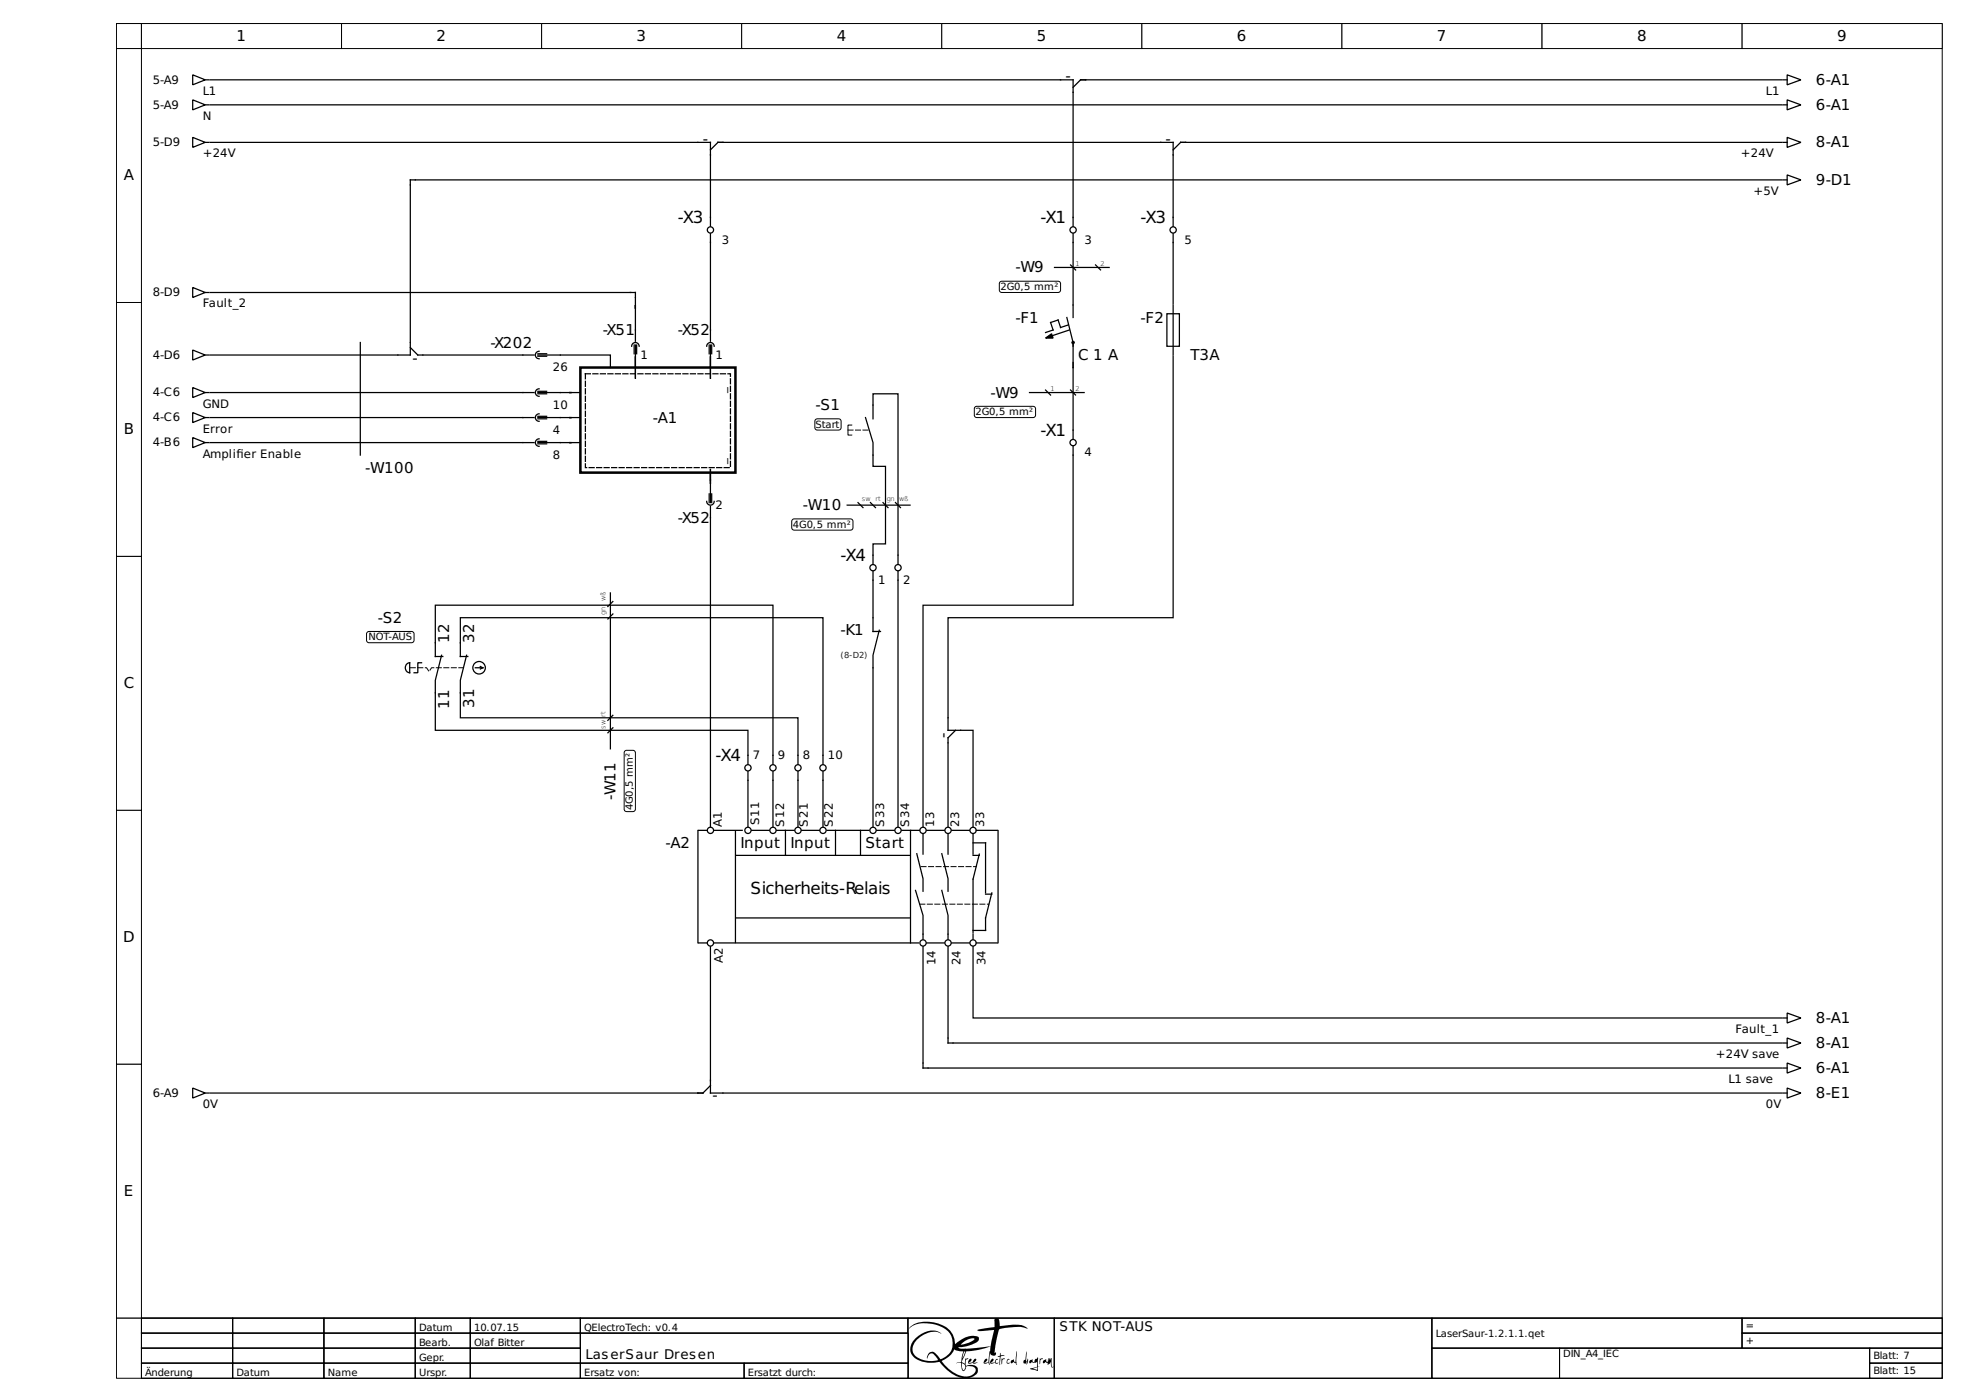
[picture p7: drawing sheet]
<svg xmlns="http://www.w3.org/2000/svg" width="420mm" height="297mm" viewBox="0 0 420 297" stroke-linecap="round" stroke-linejoin="round" font-family="sans-serif">
<path d="M24.9 5h390v276.5h-390z" fill="none" stroke="#000" stroke-width=".21"/>
<g fill="#fff" stroke="#000" stroke-width=".21">
<path d="M24.9 5h5.3v5.4h-5.3z"/>
<path d="M30.2 5h42.8v5.4h-42.8z"/>
<path d="M73 5h42.7v5.4h-42.7z"/>
<path d="M115.7 5h42.7v5.4h-42.7z"/>
<path d="M158.4 5h42.8v5.4h-42.8z"/>
<path d="M201.2 5h42.7v5.4h-42.7z"/>
<path d="M243.9 5h42.7v5.4h-42.7z"/>
<path d="M286.6 5h42.8v5.4h-42.8z"/>
<path d="M329.4 5h42.7v5.4h-42.7z"/>
<path d="M372.1 5h42.8v5.4h-42.8z"/>
<path d="M24.9 10.4h5.3v54.2h-5.3z"/>
<path d="M24.9 64.6h5.3v54.2h-5.3z"/>
<path d="M24.9 118.8h5.3v54.2h-5.3z"/>
<path d="M24.9 173h5.3v54.3h-5.3z"/>
<path d="M24.9 227.3h5.3v54.2h-5.3z"/>
<path d="M24.9 281.5h390v12.8h-390z"/>
<path d="M30.2 281.5h19.5v3.2h-19.5z"/>
</g>
<path d="M30.2 281.5h19.5v3.2h-19.5z" fill="none" stroke="#000" stroke-width=".21"/>
<path d="M49.7 281.5h19.5v3.2h-19.5z" fill="#fff" stroke="#000" stroke-width=".21"/>
<path d="M49.7 281.5h19.5v3.2h-19.5z" fill="none" stroke="#000" stroke-width=".21"/>
<path d="M69.2 281.5h19.5v3.2h-19.5z" fill="#fff" stroke="#000" stroke-width=".21"/>
<path d="M69.2 281.5h19.5v3.2h-19.5z" fill="none" stroke="#000" stroke-width=".21"/>
<path d="M88.7 281.5h11.8v3.2h-11.8z" fill="#fff" stroke="#000" stroke-width=".21"/>
<path d="M88.7 281.5h11.8v3.2h-11.8z" fill="none" stroke="#000" stroke-width=".21"/>
<path d="M100.5 281.5h23.5v3.2h-23.5z" fill="#fff" stroke="#000" stroke-width=".21"/>
<path d="M100.5 281.5h23.5v3.2h-23.5z" fill="none" stroke="#000" stroke-width=".21"/>
<path d="M124 281.5h70v3.2h-70z" fill="#fff" stroke="#000" stroke-width=".21"/>
<path d="M124 281.5h70v3.2h-70z" fill="none" stroke="#000" stroke-width=".21"/>
<path d="M194 281.5h31.2v12.8h-31.2z" fill="#fff" stroke="#000" stroke-width=".21"/>
<g fill="#000">
<path d="M207 290.3l.4-.2a.61 .61 0 0 1-.5 .9 .87 .87 0 0 0 1.2-.7l.4-.1a.76 .76 0 0 1-.6 .8l.9-.1-.7 .3-.4-.2-.8 .2-.1-.3zM211.8 290.3l.4-.1a.73 .73 0 0 1-.6 .8l.9-.1 .1-.4a.38 .38 0 0 1 .5-.3v.2h-.2l-.2 .2v.4h.6a.57 .57 0 0 1-.9 0l-.1 .1a.53 .53 0 0 1-.8-.1zM213.6 288.9l.2 .5 .5-.1 .3 .3h-.7a1.89 1.89 0 0 0-.3 1.7l-.1 .2 .1-1.8h-.5l.5-.2zM214 290l.1 .2 .3-.1 .2 .1a.69 .69 0 0 0-.5 1l-.1 .1zM215.2 290.3l.2-.1 .2 .1a.42 .42 0 0 0-.4 .3 .42 .42 0 0 0 .1 .4l.5-.1a.44 .44 0 0 1-.6 .3 .44 .44 0 0 1-.1-.7zM217.2 288.6l-.1 1.9 .1 .9-.7-.6-.4 .3-.2-.2v-.3l.6-.4 .1 .4 .3 .3zM219.3 288.6l-.1 2.1 .4-.6v.9l-.1 .2-.1-.6-.1 .8-.4-.3a.41 .41 0 0 1-.3-.4 .41 .41 0 0 1 .4-.4zM222.2 290v.2l.3-.1 .3 .1-.5 .2-.2 .9zM223 290.4l.4-.2 .1 .5 .3 .2 .1-.8 .1 .7 .2-.8 .1 .5 .3-.5 .1 1.7 .1 .2 .3-.1-.5 .2-.2-1.2-.2 .4-.1-.1-.2 .3-.1-.3-.5-.3-.5 .3v-.5z"/>
<path d="M207 290.3l-.2 .8 .3 .1 .6-.2a.83 .83 0 0 0 1.2-.1l-.8 .1-.1-.1a.53 .53 0 0 0 .4-.8l-.3 .2a.88 .88 0 0 1-1.2 .7l.6-.6-.1-.3zM207 290.3l.2-.1h.3l-.1 .4-.5 .3 .2 .1 .6-.1 .5-.7h.3a.62 .62 0 0 1-.5 .7l.1 .1 .7-.1-.7 .3-.3-.2-.9 .2-.1-.3z"/>
<path d="M211.8 290.3l-.3 .7a.87 .87 0 0 0 1 0l.4 .2 .4-.2h-.6v-.4l.2-.2h.3l-.1-.2a.46 .46 0 0 0-.6 .5v.2l-.9 .1a.66 .66 0 0 0 .5-.9zM211.9 290.2h.3a.76 .76 0 0 1-.6 .8h.2a.65 .65 0 0 0 .9-.6l.3-.2 .2 .1-.3 .1-.2 .6h.6a.49 .49 0 0 1-.8 0l-.2 .1a.53 .53 0 0 1-.8-.1z"/>
<path d="M194.5 283.3l-.5 .7 .8-.8 1.4-.5 1.4-.1 1.4 .1a6.3 6.3 0 0 1 3.7 1.8l.3 .4a3.5 3.5 0 0 1-1.2 4.9l-.9 .5-1.1-1.3a1.08 1.08 0 0 0-1.3-.1 1.08 1.08 0 0 0-.4 1.2 .92 .92 0 0 1 .7-1 .92 .92 0 0 1 1.1 .6l.5 .7a5.1 5.1 0 0 1-5.2-1.2l-.3-.9 .2-1a4.1 4.1 0 0 1 1.9-2.1l1.1-.5 1-.3h.9l1.1 .4-1.2-.6a4.9 4.9 0 0 0-4 1.3 2.72 2.72 0 0 0-.2 4.7 6 6 0 0 0 3.1 .8l1.9-.2 1.6 1.8a5 5 0 0 0 5.2 1.5l.8-.4 .5-.5a1.19 1.19 0 0 0-.1-1.3 1.19 1.19 0 0 0-1.3-.4l-1 .2-.1-1.1 .2-.3 .3-.1-.1-.2-.4 .2-.1-.1-.1 1.1-.6-.3 .9-2.3 2.8-.4 2.4-.7-.5 3.4-.8 .1 .5-.4 .1-.3-.1-.2-.5 .3-.2 .5v.2l.4 .1 .6-.2 .3 .4h.1l-.2-.7 .2-1.8 .2 .4 .6 .2a.4 .4 0 0 0 .5-.4l-.1-.3-.2 .1v-.7l.9-4.3 1.3-.3 2.9-.3 1.9 .4a1.04 1.04 0 0 0-1-.6l-2.2-.2-2.7 .3-.3-1.6a.53 .53 0 0 0-.7 0 .53 .53 0 0 0-.2 .6v1.2l-3.7 .6 .7 .3 2.9-.3-.7 3.5-5.6 .5a1.33 1.33 0 0 1-1.3-.3l1.4-.1 2.1-.7 .8-.6 .1-.7-.8-.3-1.7 .1-1.5 .8-1.1 .9-.2-1.2a5.5 5.5 0 0 0-5.3-3.6h-1.3l-1.3 .2zM194.5 283.3a6.6 6.6 0 0 1 6.2-.5l1.1 .5a4.5 4.5 0 0 1 2.2 3.8l.2-.2a4.8 4.8 0 0 1 4.7-1.4l.2 .1a1.01 1.01 0 0 1-.9 1.2 7.9 7.9 0 0 1-3.2 .9h-.3l.5 .3h1.4l5-.5 .7-3.5-2.9 .3-.7-.3 3.8-.6-.1-1.6 .2-.3h.5l.3 .2 .2 1.5 2.7-.3a4 4 0 0 1 3.1 .7l.1 .1-1.4-.3h-.8l-3.7 .4a4.9 4.9 0 0 0-.8 2.6l-.3 2.3v.3l.2-.2v.3l-.2 .4a.66 .66 0 0 1-1-.6l-.1 .5a2.81 2.81 0 0 0 .1 2h-.2l-.2-.4-.6 .2-.4-.1v-.2l.2-.5 .5-.3 .1 .2-.1 .3-.5 .4 .8-.1 .5-3.4-2.4 .7-2.8 .4-.9 2.2 .6 .4 .1-1.1 .1 .1 .5-.1v.1l-.5 .3-.1 .8 .2 .4a2.39 2.39 0 0 1 1.9-.1l.5 .5 .1 .5-.1 .6-.5 .5-1.3 .5h-1.9a10.2 10.2 0 0 1-4.4-3.4l-.4 .1a6.8 6.8 0 0 1-3.9-.3l-1-.6-.5-.6-.4-.6-.1-.8a5 5 0 0 1 4-3.8h1.5l1.2 .6a3.3 3.3 0 0 0-3.8 .2 3.6 3.6 0 0 0-2.3 3.8 3.3 3.3 0 0 0 2.3 1.7l1.7 .2 1.4-.3-.8-1-.5-.4-.7 .3-.3 .8-.1-.1a1.2 1.2 0 0 1 1.3-1.3l.8 .6 .8 .9h.2l1-.6 .8-.7 .5-.9 .1-.9a4 4 0 0 0-3.4-4.2l-1.1-.2a5.2 5.2 0 0 0-5 1.2zM205.3 287.1l1.4-1.1 1-.2 .5 .1a4.8 4.8 0 0 1-2.9 1.2zM205.3 287.1h.4l1.3-.4 1.2-.8-.5-.1-1 .2zM201.1 290.6a5.3 5.3 0 0 0 2.7-2.3v-.1a2.42 2.42 0 0 0 1.8 .4h.2l-.5 2.3h-.8l-.3 .3 .6-.2h.5a1.65 1.65 0 0 0 .5 1.8l.3-.3 .2-.4a.98 .98 0 0 1 1.4-.3 .9 .9 0 0 1 .7 .8 .9 .9 0 0 1-.6 .9l-.4 .3a5.4 5.4 0 0 1-5.5-2.2zM201.1 290.6a8.4 8.4 0 0 0 3.8 3.1 2.57 2.57 0 0 0 3.5-1 1.39 1.39 0 0 0-1.9-.9l-.4 .7-.4 .3-.3-.5-.1-1.3h-.5l-.6 .2a1.05 1.05 0 0 1 1.1-.3l.5-2.3-1.2-.1-.8-.3a4 4 0 0 1-2.4 2.3zM206 288.6h.2l-.1 .2-.5 1.3zM206 288.6l-.4 1.5 .5-1.3 .1-.2zM205.5 291.1l.6 .4 .1 .5a.39 .39 0 0 1-.1 .4 .39 .39 0 0 1-.5 .1zM205.5 291.1a1.36 1.36 0 0 0 .4 1.5l.3-.7a.84 .84 0 0 0-.7-.8z"/>
<path d="M194.5 283.3l-.5 .6 .1-.1a5.9 5.9 0 0 1 5.6-1 4.2 4.2 0 0 1 3.8 4.3 3.4 3.4 0 0 1-2.7 3.1l-1-1.2a1.06 1.06 0 0 0-1.3-.1 1.06 1.06 0 0 0-.4 1.2 .92 .92 0 0 1 .7-1 .92 .92 0 0 1 1.1 .6 .69 .69 0 0 1 .4 .8 5.3 5.3 0 0 1-5.1-1.3 2.77 2.77 0 0 1 1.2-3.6 4 4 0 0 1 4.7-.8 3.4 3.4 0 0 0-4.4 .1 3.5 3.5 0 0 0-2 4.2 5 5 0 0 0 4.9 1.9l1.1-.2a7.9 7.9 0 0 0 5.7 3.5 2.66 2.66 0 0 0 2.5-1.4 1.2 1.2 0 0 0-1.5-1.4l-1 .2-.1-.2v-1l.5-.3v-.1h-.6l-.1 1.1-.6-.3 .9-2.3 2.8-.4 2.4-.7-.1 1a1.4 1.4 0 0 0-.3 1.3l-.1 1.1-.8 .1 .5-.4 .1-.3-.2-.2-.4 .3-.2 .7 .4 .1 .6-.2 .2 .4h.2a3.5 3.5 0 0 1 0-2.5 .65 .65 0 0 0 .5 .6 .65 .65 0 0 0 .8-.4v-.3l-.3 .2v-.2v-.9l.9-4a10.9 10.9 0 0 1 6.1-.2 3.7 3.7 0 0 0-3.2-.8l-2.7 .3-.2-1.3a.52 .52 0 0 0-.6-.4 .52 .52 0 0 0-.4 .7v1.2l-3.7 .6 .7 .3 2.9-.3-.7 3.5a24.3 24.3 0 0 1-6.6 .5l-.3-.3h.3a7.1 7.1 0 0 0 4-1.4l.1-.5-.2-.3a5 5 0 0 0-4.9 1.6 4.6 4.6 0 0 0-3.8-4.5 6.4 6.4 0 0 0-5.7 .7zM205.4 287a2.7 2.7 0 0 1 2.8-1.1 4.8 4.8 0 0 1-3 1.2zM201.1 290.6a4.9 4.9 0 0 0 2.7-2.4l.8 .3 1.2 .1-.5 2.3h-.8l-.3 .3 .6-.2h.5a1.66 1.66 0 0 0 .5 1.8l.3-.3 .3-.7a1.77 1.77 0 0 1 2 .6 1.9 1.9 0 0 1-2.4 1.5 7.7 7.7 0 0 1-4.9-3.3zM205.9 288.7l.3-.1-.6 1.5zM205.5 291.1a.77 .77 0 0 1 .7 .7 .77 .77 0 0 1-.5 .8l-.2-.6z"/>
<path d="M213.6 288.9v.6l-.5 .2h.5l-.1 1.5 .1 .3 .2-1.8 .8-.1-.3-.3-.6 .1zM213.6 288.9l.1 .5 .6-.1 .3 .3a.59 .59 0 0 0-.9 .3l-.1 1.6v-1.8h-.5l.5-.2z"/>
<path d="M214 290v1.3l.1-.9 .5-.3h-.2l-.3 .1zM214 290l.1 .2 .3-.1h.2a.72 .72 0 0 0-.5 1l-.1 .2z"/>
<path d="M215.1 290.3l-.1 .7 .5 .2 .3-.3-.5 .1-.2-.1 .2-.5h.3v-.2zM215.2 290.3l.4-.1v.2h-.3l-.2 .5 .2 .1 .5-.1-.3 .3-.5-.2z"/>
<path d="M217.2 288.6l-.3 2.3a.44 .44 0 0 1-.4-.7l-.1 .2a.36 .36 0 0 0-.5 .3 .36 .36 0 0 0 .3 .4l.3-.3 .4 .3 .2 .3h.2l-.2-.4 .1-.1-.1-.2zM217.2 288.6l-.1 2.1 .1 .2-.1 .1 .2 .4-.8-.6-.3 .3a.38 .38 0 0 1-.3-.5 .38 .38 0 0 1 .5-.2l.1-.2 .1 .6 .3 .1z"/>
<path d="M219.3 288.6l-.2 1.2a.55 .55 0 0 1-.5 .8v.5h.4l.3 .3 .1-.8 .1 .6 .1-1.1-.4 .6zM219.3 288.6l-.1 2.1 .4-.6v.8l-.1 .3-.1-.6-.1 .8-.2-.2a.45 .45 0 0 1-.5-.5 .45 .45 0 0 1 .4-.4z"/>
<path d="M220 290.5l-.2 .4 .2 .2 .4-.3 .4 .2 .7-.2v1.1l-1.4 .3v.1l1.6 .5v-.9l.5-.2-.5 .1v-1.9h-.1l-.1 .3h-.4l-.1 .7-.4-.1-.1-.6zM220 290.5l.5-.3 .1 .6 .3 .1a.63 .63 0 0 1 .6-.7l.2-.3v1.9l.5-.1-.5 .2v.9l-1.7-.5 1.5-.4v-1.1l-.7 .2-.4-.2-.4 .3-.2-.2zM220.6 292.3l.9-.3v.5zM220.6 292.3l.9 .2v-.5z"/>
<path d="M220.1 290.4l-.2 .2v.5l.5-.3 .4 .2 .7-.2v1.1l-1.5 .4 1.7 .5v-.9l.4-.2-.4 .1v-1.9l-.2 .3a.64 .64 0 0 0-.6 .7l-.3-.1-.1-.6zM220.6 292.3l.9-.3v.5z"/>
<path d="M222.2 290l-.1 1.3 .2-.9 .5-.2-.3-.1-.3 .1zM222.2 290v.2l.3-.1 .3 .1-.5 .2-.2 .9z"/>
<path d="M223 290.4l-.2 .5 .1 .2 .5-.3 .4 .3v.4l.3-.4 .1 .1 .2-.4 .2 1.2 .5-.2-.3 .1-.1-.2-.1-1.7-.3 .5-.1-.5-.2 .8-.1-.8-.1 .9a.49 .49 0 0 1-.4-.7zM223 290.4l.4-.2 .1 .6 .3 .1 .1-.9 .1 .8 .2-.8 .1 .5 .3-.5 .1 1.7 .1 .2 .3-.1-.5 .2-.2-1.2-.2 .4-.1-.1-.3 .4v-.4l-.4-.3-.5 .3-.1-.2z"/>
</g>
<path d="M194 281.5h31.2v12.8h-31.2z" fill="none" stroke="#000" stroke-width=".21"/>
<path d="M225.2 281.5h80.7v12.8h-80.7z" fill="#fff" stroke="#000" stroke-width=".21"/>
<path d="M225.2 281.5h80.7v12.8h-80.7z" fill="none" stroke="#000" stroke-width=".21"/>
<path d="M305.9 281.5h66.2v6.4h-66.2z" fill="#fff" stroke="#000" stroke-width=".21"/>
<path d="M305.9 281.5h66.2v6.4h-66.2z" fill="none" stroke="#000" stroke-width=".21"/>
<path d="M372.1 281.5h42.8v3.2h-42.8z" fill="#fff" stroke="#000" stroke-width=".21"/>
<path d="M372.1 281.5h42.8v3.2h-42.8z" fill="none" stroke="#000" stroke-width=".21"/>
<path d="M30.2 284.7h19.5v3.2h-19.5z" fill="#fff" stroke="#000" stroke-width=".21"/>
<path d="M30.2 284.7h19.5v3.2h-19.5z" fill="none" stroke="#000" stroke-width=".21"/>
<path d="M49.7 284.7h19.5v3.2h-19.5z" fill="#fff" stroke="#000" stroke-width=".21"/>
<path d="M49.7 284.7h19.5v3.2h-19.5z" fill="none" stroke="#000" stroke-width=".21"/>
<path d="M69.2 284.7h19.5v3.2h-19.5z" fill="#fff" stroke="#000" stroke-width=".21"/>
<path d="M69.2 284.7h19.5v3.2h-19.5z" fill="none" stroke="#000" stroke-width=".21"/>
<path d="M88.7 284.7h11.8v3.2h-11.8z" fill="#fff" stroke="#000" stroke-width=".21"/>
<path d="M88.7 284.7h11.8v3.2h-11.8z" fill="none" stroke="#000" stroke-width=".21"/>
<path d="M100.5 284.7h23.5v3.2h-23.5z" fill="#fff" stroke="#000" stroke-width=".21"/>
<path d="M100.5 284.7h23.5v3.2h-23.5z" fill="none" stroke="#000" stroke-width=".21"/>
<path d="M124 284.7h70v6.4h-70z" fill="#fff" stroke="#000" stroke-width=".21"/>
<path d="M124 284.7h70v6.4h-70z" fill="none" stroke="#000" stroke-width=".21"/>
<path d="M372.1 284.7h42.8v3.2h-42.8z" fill="#fff" stroke="#000" stroke-width=".21"/>
<path d="M372.1 284.7h42.8v3.2h-42.8z" fill="none" stroke="#000" stroke-width=".21"/>
<path d="M30.2 287.9h19.5v3.2h-19.5z" fill="#fff" stroke="#000" stroke-width=".21"/>
<path d="M30.2 287.9h19.5v3.2h-19.5z" fill="none" stroke="#000" stroke-width=".21"/>
<path d="M49.7 287.9h19.5v3.2h-19.5z" fill="#fff" stroke="#000" stroke-width=".21"/>
<path d="M49.7 287.9h19.5v3.2h-19.5z" fill="none" stroke="#000" stroke-width=".21"/>
<path d="M69.2 287.9h19.5v3.2h-19.5z" fill="#fff" stroke="#000" stroke-width=".21"/>
<path d="M69.2 287.9h19.5v3.2h-19.5z" fill="none" stroke="#000" stroke-width=".21"/>
<path d="M88.7 287.9h11.8v3.2h-11.8z" fill="#fff" stroke="#000" stroke-width=".21"/>
<path d="M88.7 287.9h11.8v3.2h-11.8z" fill="none" stroke="#000" stroke-width=".21"/>
<path d="M100.5 287.9h23.5v3.2h-23.5z" fill="#fff" stroke="#000" stroke-width=".21"/>
<path d="M100.5 287.9h23.5v3.2h-23.5z" fill="none" stroke="#000" stroke-width=".21"/>
<path d="M305.9 287.9h27.2v6.4h-27.2z" fill="#fff" stroke="#000" stroke-width=".21"/>
<path d="M305.9 287.9h27.2v6.4h-27.2z" fill="none" stroke="#000" stroke-width=".21"/>
<path d="M333.1 287.9h66.3v6.4h-66.3z" fill="#fff" stroke="#000" stroke-width=".21"/>
<path d="M333.1 287.9h66.3v6.4h-66.3z" fill="none" stroke="#000" stroke-width=".21"/>
<path d="M399.4 287.9h15.5v3.2h-15.5z" fill="#fff" stroke="#000" stroke-width=".21"/>
<path d="M399.4 287.9h15.5v3.2h-15.5z" fill="none" stroke="#000" stroke-width=".21"/>
<path d="M30.2 291.1h19.5v3.2h-19.5z" fill="#fff" stroke="#000" stroke-width=".21"/>
<path d="M30.2 291.1h19.5v3.2h-19.5z" fill="none" stroke="#000" stroke-width=".21"/>
<path d="M49.7 291.1h19.5v3.2h-19.5z" fill="#fff" stroke="#000" stroke-width=".21"/>
<path d="M49.7 291.1h19.5v3.2h-19.5z" fill="none" stroke="#000" stroke-width=".21"/>
<path d="M69.2 291.1h19.5v3.2h-19.5z" fill="#fff" stroke="#000" stroke-width=".21"/>
<path d="M69.2 291.1h19.5v3.2h-19.5z" fill="none" stroke="#000" stroke-width=".21"/>
<path d="M88.7 291.1h11.8v3.2h-11.8z" fill="#fff" stroke="#000" stroke-width=".21"/>
<path d="M88.7 291.1h11.8v3.2h-11.8z" fill="none" stroke="#000" stroke-width=".21"/>
<path d="M100.5 291.1h23.5v3.2h-23.5z" fill="#fff" stroke="#000" stroke-width=".21"/>
<path d="M100.5 291.1h23.5v3.2h-23.5z" fill="none" stroke="#000" stroke-width=".21"/>
<path d="M124 291.1h35v3.2h-35z" fill="#fff" stroke="#000" stroke-width=".21"/>
<path d="M124 291.1h35v3.2h-35z" fill="none" stroke="#000" stroke-width=".21"/>
<path d="M159 291.1h35v3.2h-35z" fill="#fff" stroke="#000" stroke-width=".21"/>
<path d="M159 291.1h35v3.2h-35z" fill="none" stroke="#000" stroke-width=".21"/>
<path d="M399.4 291.1h15.5v3.2h-15.5z" fill="#fff" stroke="#000" stroke-width=".21"/>
<path d="M213.5 60.3l.5-.2h12l.5 .2v1.6v.3l-.5 .3h-12l-.5-.3v-.3zM174.3 89.5h5.1l.3 .5-.1 1.6-.5 .2h-4.8l-.2-.5v-1.3zM181.9 90.8h-.8v2.1h.8M208.2 87l.4-.2h12.1l.4 .2 .1 1.6-.1 .3-.4 .3h-12.1l-.4-.3-.1-.3zM169.2 111.1l.4-.3h12.1l.4 .3 .1 1.6-.1 .2-.4 .3h-12.1l-.2-.1-.3-.4zM78.6 134.9l9.3-.1 .5 .3v1.6v.3l-.5 .3h-9.1l-.2-.1-.3-.5v-1.3zM133.6 160.3l1.6-.1 .3 .1 .2 .5v12v.2l-.5 .3-1.6-.1-.3-.4v-12zM399.4 291.1h15.5v3.2h-15.5z" fill="none" stroke="#000" stroke-width=".21"/>
<g fill="none" stroke="#000" stroke-width=".27">
<path d="M41.2 16l2.6 1-2.6 1.1zM43.8 17h.8M44.9 17h184.3v31.3M380.7 17h-149.9l-1.6 1.7M380.9 17h.8M381.7 16l3 1-3 1.1zM41.2 29.3l2.6 1.1-2.6 1.1zM41.2 21.3l2.6 1.1-2.6 1.1zM43.8 22.4h.8M43.8 30.4h.8M44.9 22.4h335.8M44.9 30.4h106.9v17.9"/>
<path d="M151.8 32l1.6-1.6h97.2v17.9M380.7 38.4h-293.1v37.4h-42.7M380.7 30.4h-128.5l-1.6 1.6M380.9 38.4h.8M380.9 22.4h.8M380.9 30.4h.8M381.7 37.3l3 1.1-3 1.1zM381.7 21.3l3 1.1-3 1.1zM381.7 29.3l3 1.1-3 1.1zM151.8 49.9v23M225.2 57.1h11.7M228.7 56.6l1.1 1"/>
<path d="M229.2 49.9v17.9M234 56.6l1.1 1M250.6 49.9v15M41.2 74.7l2.6 1.1-2.6 1.1zM41.2 61.4l2.6 1.1-2.6 1zM43.8 75.8h.8M43.8 62.5h.8M44.9 62.5h90.8v10.4M77 73.1v24.1M87.6 74.2l1.6 1.6h24.9M114.9 75.8h15.5v2.7M114.9 76.1h1.9"/>
<path d="M114.9 75.5h1.9M115.2 75a.8 .8 0 0 0-.8 .8 .8 .8 0 0 0 .8 .8M134.9 73.9a.8 .8 0 0 1 .8-.8 .8 .8 0 0 1 .8 .8M135.5 73.7v1.8M135.7 73.7v4.8M135.7 76.1v4.8zM136 73.7v1.8M151 73.9a.8 .8 0 0 1 .8-.8 .8 .8 0 0 1 .8 .8M151.5 73.7v1.8M151.8 73.7v4.8M151.8 76.1v4.8zM152 73.7v1.8"/>
<path d="M227.9 67.8l1.3 5.3v.8M228.1 69.4l-1.6 .5-.5-1.6-1.6 .6 .5 1.6-1.6 .5M228.4 70.5l-4.8 1.6M229.2 73.1v20.6M249.3 67h2.6v6.9h-2.6zM250.6 65.1v10.7M250.6 76.1v55.8h-48.1v24h5.3v20.6M41.2 88.1l2.6 1.1-2.6 1zM41.2 93.4l2.6 1.1-2.6 1.1zM41.2 82.8l2.6 1-2.6 1.1zM43.8 89.2h.8M43.8 94.5h.8"/>
<path d="M43.8 83.8h.8M114.1 89.2h-69.2M114.1 94.5h-69.2M114.1 83.8h-69.2M114.9 89.2h9.1M114.9 94.5h9.1M114.9 83.8h9.1M114.9 89.4h1.9M114.9 88.9h1.9M114.9 94.8h1.9M114.9 94.2h1.9M114.9 84.1h1.9"/>
<path d="M114.9 83.6h1.9M115.2 88.4a.8 .8 0 0 0-.8 .8 .8 .8 0 0 0 .8 .8M115.2 93.7a.8 .8 0 0 0-.8 .8 .8 .8 0 0 0 .8 .8M115.2 83a.8 .8 0 0 0-.8 .8 .8 .8 0 0 0 .8 .8M184.9 89.2l1.6 5.3v5.1h2.6v16.5h-2.6v4.3M186.5 89.4v-5.3h5.3v36.3M219.9 83.8h11.7M223.3 83.3l1.1 1.1M228.7 83.3l1 1M229.2 95.3v33.9h-32v47.3M151 107.1a.8 .8 0 0 0 .8 .8 .8 .8 0 0 0 .8-.8M151.5 105.5v1.8"/>
<path d="M151.8 108.1v68.4M151.8 100.9v2.4v-3.2v7.2M152 105.5v1.8M181 107.9h13.4M183.3 107.3l1 1.1M185.9 107.3l1.1 1.1M188.6 107.3l1.1 1.1M191.3 107.3l1 1.1M94.3 139.9l-1.3 5.4v10.6h66.8v7.3M99.7 139.9l-1.4 5.4v8h72.2v9.9M130.4 126.6v33.3M130.9 128.4l-1.1 1.1"/>
<path d="M130.9 131.1l-1.1 1.1M186.5 122v12.8h1.6M187.8 134.6l-1.3 5.3v36.6M191.8 122v54.5M86.8 141.8l.7-.3v2.2a1.09 1.09 0 0 1-.7-1.9zM90 141.5h-.8v2.2h-.8M94.6 140.2h-1.6v-11h72.1v34M99.9 140.2h-1.6v-8.3h77.5v31.3M101.5 142.6h1.6M102.6 142.3l.5 .3M103.1 142.6l-.5 .3M130.9 152.8l-1.1 1"/>
<path d="M130.9 155.4l-1.1 1.1M204.1 155.9l-1.6 1.7v18.9M149.1 177.3v24M149.2 177.3h1.9M152.4 177.3h6.1M157.1 177.4v23.9M159.8 164.8v11.7M160.6 177.3h3.7M165.1 164.8v11.7M165.9 177.3h3.7M167.8 177.3v5.4M170.5 164.8v11.7"/>
<path d="M171.3 177.3h3.7M175.8 164.8v11.7M176.7 177.3h8.9M178.5 177.3v5.4M183.8 177.3v5.4M187.3 177.3h3.7M192.6 177.3h3.8M194.5 177.3v24.1M197.2 178.1v4.3M198 177.3h3.7M202.5 178.1v4.3M203.3 177.3h3.7"/>
<path d="M207.8 178.1v4.3M207.8 180h2.7v10.7M208.5 177.3h4.5M213.2 177.3v24M157.2 182.7h37.2M157.2 196h37.2M195.6 190.1l1.6 5.4v5.1M195.8 182.3l1.4 5.3v2.7M201.2 190.1l1.3 5.4v5.1M201.2 182.3l1.3 5.3v2.7M207.8 199.5v1.1M207.8 182.7h1.4"/>
<path d="M209.2 182.4l-1.4 5.4v11.4M210.5 190.9h1.4M211.9 190.7l-1.4 5.3v2.7h-2.7M149.2 201.4h1.9M151.8 202.2v31.2h228.9M152.5 201.4h43.7M197.2 202.2v25.9h183.5M198 201.4h3.7M202.5 202.2v20.5h178.2M203.3 201.4h3.7M207.8 202.2v15.2h172.9M208.5 201.4h4.5"/>
<path d="M380.9 217.4h.8M381.7 216.3l3 1.1-3 1.1zM41.2 232.3l2.6 1.1-2.6 1.1zM43.8 233.4h.8M151.8 231.8l-1.7 1.6h-105.2M380.9 233.4h.8M380.9 222.7h.8M380.9 228.1h.8M381.7 232.3l3 1.1-3 1.1zM381.7 221.7l3 1-3 1.1zM381.7 227l3 1.1-3 1z"/>
<circle cx="151.8" cy="49.1" r=".67"/>
<circle cx="229.2" cy="49.1" r=".67"/>
<circle cx="250.6" cy="49.1" r=".67"/>
<circle cx="229.2" cy="94.5" r=".67"/>
<circle cx="186.5" cy="121.2" r=".67"/>
<circle cx="191.8" cy="121.2" r=".67"/>
<circle cx="102.3" cy="142.6" r="1.34"/>
<circle cx="151.8" cy="177.3" r=".67"/>
<circle cx="159.8" cy="177.3" r=".67"/>
<circle cx="159.8" cy="164" r=".67"/>
<circle cx="165.1" cy="177.3" r=".67"/>
<circle cx="165.1" cy="164" r=".67"/>
<circle cx="170.5" cy="177.3" r=".67"/>
<circle cx="170.5" cy="164" r=".67"/>
<circle cx="175.8" cy="177.3" r=".67"/>
<circle cx="175.8" cy="164" r=".67"/>
<circle cx="186.5" cy="177.3" r=".67"/>
<circle cx="191.8" cy="177.3" r=".67"/>
<circle cx="197.2" cy="177.3" r=".67"/>
<circle cx="202.5" cy="177.3" r=".67"/>
<circle cx="207.8" cy="177.3" r=".67"/>
<circle cx="151.8" cy="201.4" r=".67"/>
<circle cx="197.2" cy="201.4" r=".67"/>
<circle cx="202.5" cy="201.4" r=".67"/>
<circle cx="207.8" cy="201.4" r=".67"/>
</g>
<path d="M181.1 91.8h4.6M87.6 142.6h3.5l.6 .8 .5-.8h6.7M196.5 193.1h14.7M196.7 185.1h11.8" fill="none" stroke="#000" stroke-width=".21" stroke-dasharray="1.1 .5"/>
<path d="M124 78.5h33.1v22.4h-33.1z" fill="none" stroke="#000" stroke-width=".53"/>
<path d="M125 79.8h31v20.1h-31z" fill="none" stroke="#000" stroke-width=".27" stroke-dasharray="1.1 .5"/>
<path d="M223.3 72.2l1.3-.9 .3 .9z" fill="#000" stroke="#000" stroke-width=".27"/>
<circle cx="229.2" cy="73.1" r=".27" fill="#000" stroke="#000" stroke-width=".21"/>
<g font-size="3.6">
<text x="144.8" y="47.6">-X3</text>
<text x="222.3" y="47.6">-X1</text>
<text x="243.6" y="47.6">-X3</text>
<text x="222.3" y="93">-X1</text>
<text x="179.5" y="119.8">-X4</text>
<text x="152.8" y="162.5">-X4</text>
<text x="160.3" y="190.8">Sicherheits-Relais</text>
</g>
<g font-size="3.2">
<text x="50.5" y="8.8">1</text>
<text x="93.3" y="8.8">2</text>
<text x="136" y="8.8">3</text>
<text x="178.7" y="8.8">4</text>
<text x="221.5" y="8.8">5</text>
<text x="264.2" y="8.8">6</text>
<text x="306.9" y="8.8">7</text>
<text x="349.7" y="8.8">8</text>
<text x="392.4" y="8.8">9</text>
<text x="227.6" y="17.3">-</text>
<text x="387.9" y="18.1">6-A1</text>
<text x="387.9" y="23.5">6-A1</text>
<text x="150.1" y="30.7">-</text>
<text x="249" y="30.7">-</text>
<text x="387.9" y="31.5">8-A1</text>
<text x="26.5" y="38.4">A</text>
<text x="387.9" y="39.5">9-D1</text>
<text x="216.9" y="58.2">-W9</text>
<text x="128.8" y="71.5">-X51</text>
<text x="144.8" y="71.5">-X52</text>
<text x="216.9" y="68.9">-F1</text>
<text x="243.6" y="68.9">-F2</text>
<text x="89.2" y="75.8" transform="rotate(-180 89.2 75.8)">-</text>
<text x="104.7" y="74.2">-X202</text>
<text x="230.3" y="76.9">C 1 A</text>
<text x="254.3" y="76.9">T3A</text>
<text x="174.2" y="87.6">-S1</text>
<text x="211.6" y="84.9">-W9</text>
<text x="26.5" y="92.7">B</text>
<text x="139.5" y="90.2">-A1</text>
<text x="78" y="100.9">-W100</text>
<text x="144.8" y="111.6">-X52</text>
<text x="171.5" y="108.9">-W10</text>
<text x="80.7" y="133">-S2</text>
<text x="95.9" y="137.3" transform="rotate(-90 95.9 137.3)">12</text>
<text x="101.3" y="137.3" transform="rotate(-90 101.3 137.3)">32</text>
<text x="179.5" y="135.6">-K1</text>
<text x="26.5" y="146.9">C</text>
<text x="95.9" y="151.4" transform="rotate(-90 95.9 151.4)">11</text>
<text x="101.3" y="151.1" transform="rotate(-90 101.3 151.1)">31</text>
<text x="202.5" y="157.6" transform="rotate(-90 202.5 157.6)">-</text>
<text x="131.5" y="170.9" transform="rotate(-90 131.5 170.9)">-W11</text>
<text x="142.1" y="181.1">-A2</text>
<text x="158.2" y="181.1">Input</text>
<text x="168.8" y="181.1">Input</text>
<text x="184.9" y="181.1">Start</text>
<text x="26.3" y="201.1">D</text>
<text x="387.9" y="218.5">8-A1</text>
<text x="387.9" y="223.8">8-A1</text>
<text x="153.4" y="233.1" transform="rotate(-180 153.4 233.1)">-</text>
<text x="387.9" y="229.1">6-A1</text>
<text x="387.9" y="234.5">8-E1</text>
<text x="26.5" y="255.3">E</text>
</g>
<g font-size="2.9">
<text x="226.3" y="284.2">STK NOT-AUS</text>
<text x="125" y="290.3">LaserSaur Dresen</text>
</g>
<g font-size="2.5">
<text x="32.6" y="17.8">5-A9</text>
<text x="32.6" y="23.2">5-A9</text>
<text x="43.3" y="20.3">L1</text>
<text x="377.2" y="20.3">L1</text>
<text x="43.3" y="25.6">N</text>
<text x="32.6" y="31.2">5-D9</text>
<text x="43.3" y="33.6">+24V</text>
<text x="371.9" y="33.6">+24V</text>
<text x="374.5" y="41.6">+5V</text>
<text x="154.2" y="52">3</text>
<text x="231.6" y="52">3</text>
<text x="253" y="52">5</text>
<text x="32.6" y="63.3">8-D9</text>
<text x="43.3" y="65.7">Fault_2</text>
<text x="32.6" y="76.6">4-D6</text>
<text x="136.8" y="76.6">1</text>
<text x="152.8" y="76.6">1</text>
<text x="118.1" y="79.3">26</text>
<text x="155" y="84" transform="rotate(-90 155 84)">_</text>
<text x="32.6" y="90">4-C6</text>
<text x="32.6" y="84.6">4-C6</text>
<text x="43.3" y="87">GND</text>
<text x="118.1" y="87.3">10</text>
<text x="32.6" y="95.3">4-B6</text>
<text x="43.3" y="92.4">Error</text>
<text x="118.1" y="92.6">4</text>
<text x="43.3" y="97.7">Amplifer Enable</text>
<text x="50.5" y="97.7">i</text>
<text x="118.1" y="98">8</text>
<text x="155" y="99.2" transform="rotate(-90 155 99.2)">_</text>
<text x="231.6" y="97.5">4</text>
<text x="152.8" y="108.7">2</text>
<text x="187.5" y="124.7">1</text>
<text x="192.9" y="124.7">2</text>
<text x="160.8" y="162.1">7</text>
<text x="166.2" y="162.1">9</text>
<text x="171.5" y="162.1">8</text>
<text x="176.9" y="162.1">10</text>
<text x="154.2" y="176.5" transform="rotate(-90 154.2 176.5)">A1</text>
<text x="162.2" y="176.3" transform="rotate(-90 162.2 176.3)">S11</text>
<text x="167.5" y="176.5" transform="rotate(-90 167.5 176.5)">S12</text>
<text x="172.6" y="176.5" transform="rotate(-90 172.6 176.5)">S21</text>
<text x="177.9" y="176.5" transform="rotate(-90 177.9 176.5)">S22</text>
<text x="188.9" y="176.5" transform="rotate(-90 188.9 176.5)">S33</text>
<text x="194.2" y="176.5" transform="rotate(-90 194.2 176.5)">S34</text>
<text x="199.6" y="176.5" transform="rotate(-90 199.6 176.5)">13</text>
<text x="204.9" y="176.5" transform="rotate(-90 204.9 176.5)">23</text>
<text x="210.3" y="176.5" transform="rotate(-90 210.3 176.5)">33</text>
<text x="154.4" y="205.6" transform="rotate(-90 154.4 205.6)">A2</text>
<text x="199.8" y="206.2" transform="rotate(-90 199.8 206.2)">14</text>
<text x="205.2" y="206.2" transform="rotate(-90 205.2 206.2)">24</text>
<text x="210.5" y="206.2" transform="rotate(-90 210.5 206.2)">34</text>
<text x="370.7" y="220.5">Fault_1</text>
<text x="366.5" y="225.9">+24V save</text>
<text x="369.2" y="231.3">L1 save</text>
<text x="32.6" y="234.2">6-A9</text>
<text x="43.3" y="236.6">0V</text>
<text x="377.2" y="236.6">0V</text>
</g>
<g font-size="2.1">
<text x="213.7" y="61.9">2G0,5 mm²</text>
<text x="208.4" y="88.6">2G0,5 mm²</text>
<text x="174.2" y="91.3">Start</text>
<text x="169.4" y="112.7">4G0,5 mm²</text>
<text x="78.7" y="136.7">NOT-AUS</text>
<text x="135.2" y="173" transform="rotate(-90 135.2 173)">4G0,5 mm²</text>
<text x="89.5" y="284.2">Datum</text>
<text x="89.5" y="287.4">Bearb.</text>
<text x="101.3" y="284.2">10.07.15</text>
<text x="101.3" y="287.4">Olaf Bitter</text>
<text x="124.8" y="284.2">QElectroTech: v0.4</text>
<text x="306.7" y="285.5">LaserSaur-1.2.1.1.qet</text>
<text x="372.9" y="283.9">=</text>
<text x="372.9" y="287.1">+</text>
<text x="31" y="293.8">Änderung</text>
<text x="50.5" y="293.8">Datum</text>
<text x="70" y="293.8">Name</text>
<text x="89.5" y="290.6">Gepr.</text>
<text x="89.5" y="293.8">Urspr.</text>
<text x="124.8" y="293.8">Ersatz von:</text>
<text x="159.8" y="293.8">Ersatzt durch:</text>
<text x="333.9" y="289.8">DIN_A4_IEC</text>
<text x="400.2" y="290.3">Blatt: 7</text>
<text x="400.2" y="293.5">Blatt: 15</text>
</g>
<text font-size="1.8" fill="#1f1c1b" x="179.5" y="140.5">(8-D2)</text>
<g font-size="1.4">
<text x="229.8" y="56.8">1</text>
<text x="235.1" y="56.8">2</text>
<text x="224.4" y="83.6">1</text>
<text x="229.8" y="83.6">2</text>
<text x="184.1" y="107.1">sw rt</text>
<text x="189.4" y="107.1">gn</text>
<text x="192.1" y="107.1">wß</text>
<text x="129.3" y="131.4" transform="rotate(-90 129.3 131.4)">gn</text>
<text x="129.3" y="128.4" transform="rotate(-90 129.3 128.4)">wß</text>
<text x="129.3" y="155.7" transform="rotate(-90 129.3 155.7)">sw</text>
<text x="129.3" y="153" transform="rotate(-90 129.3 153)">rt</text>
</g>
</svg>
